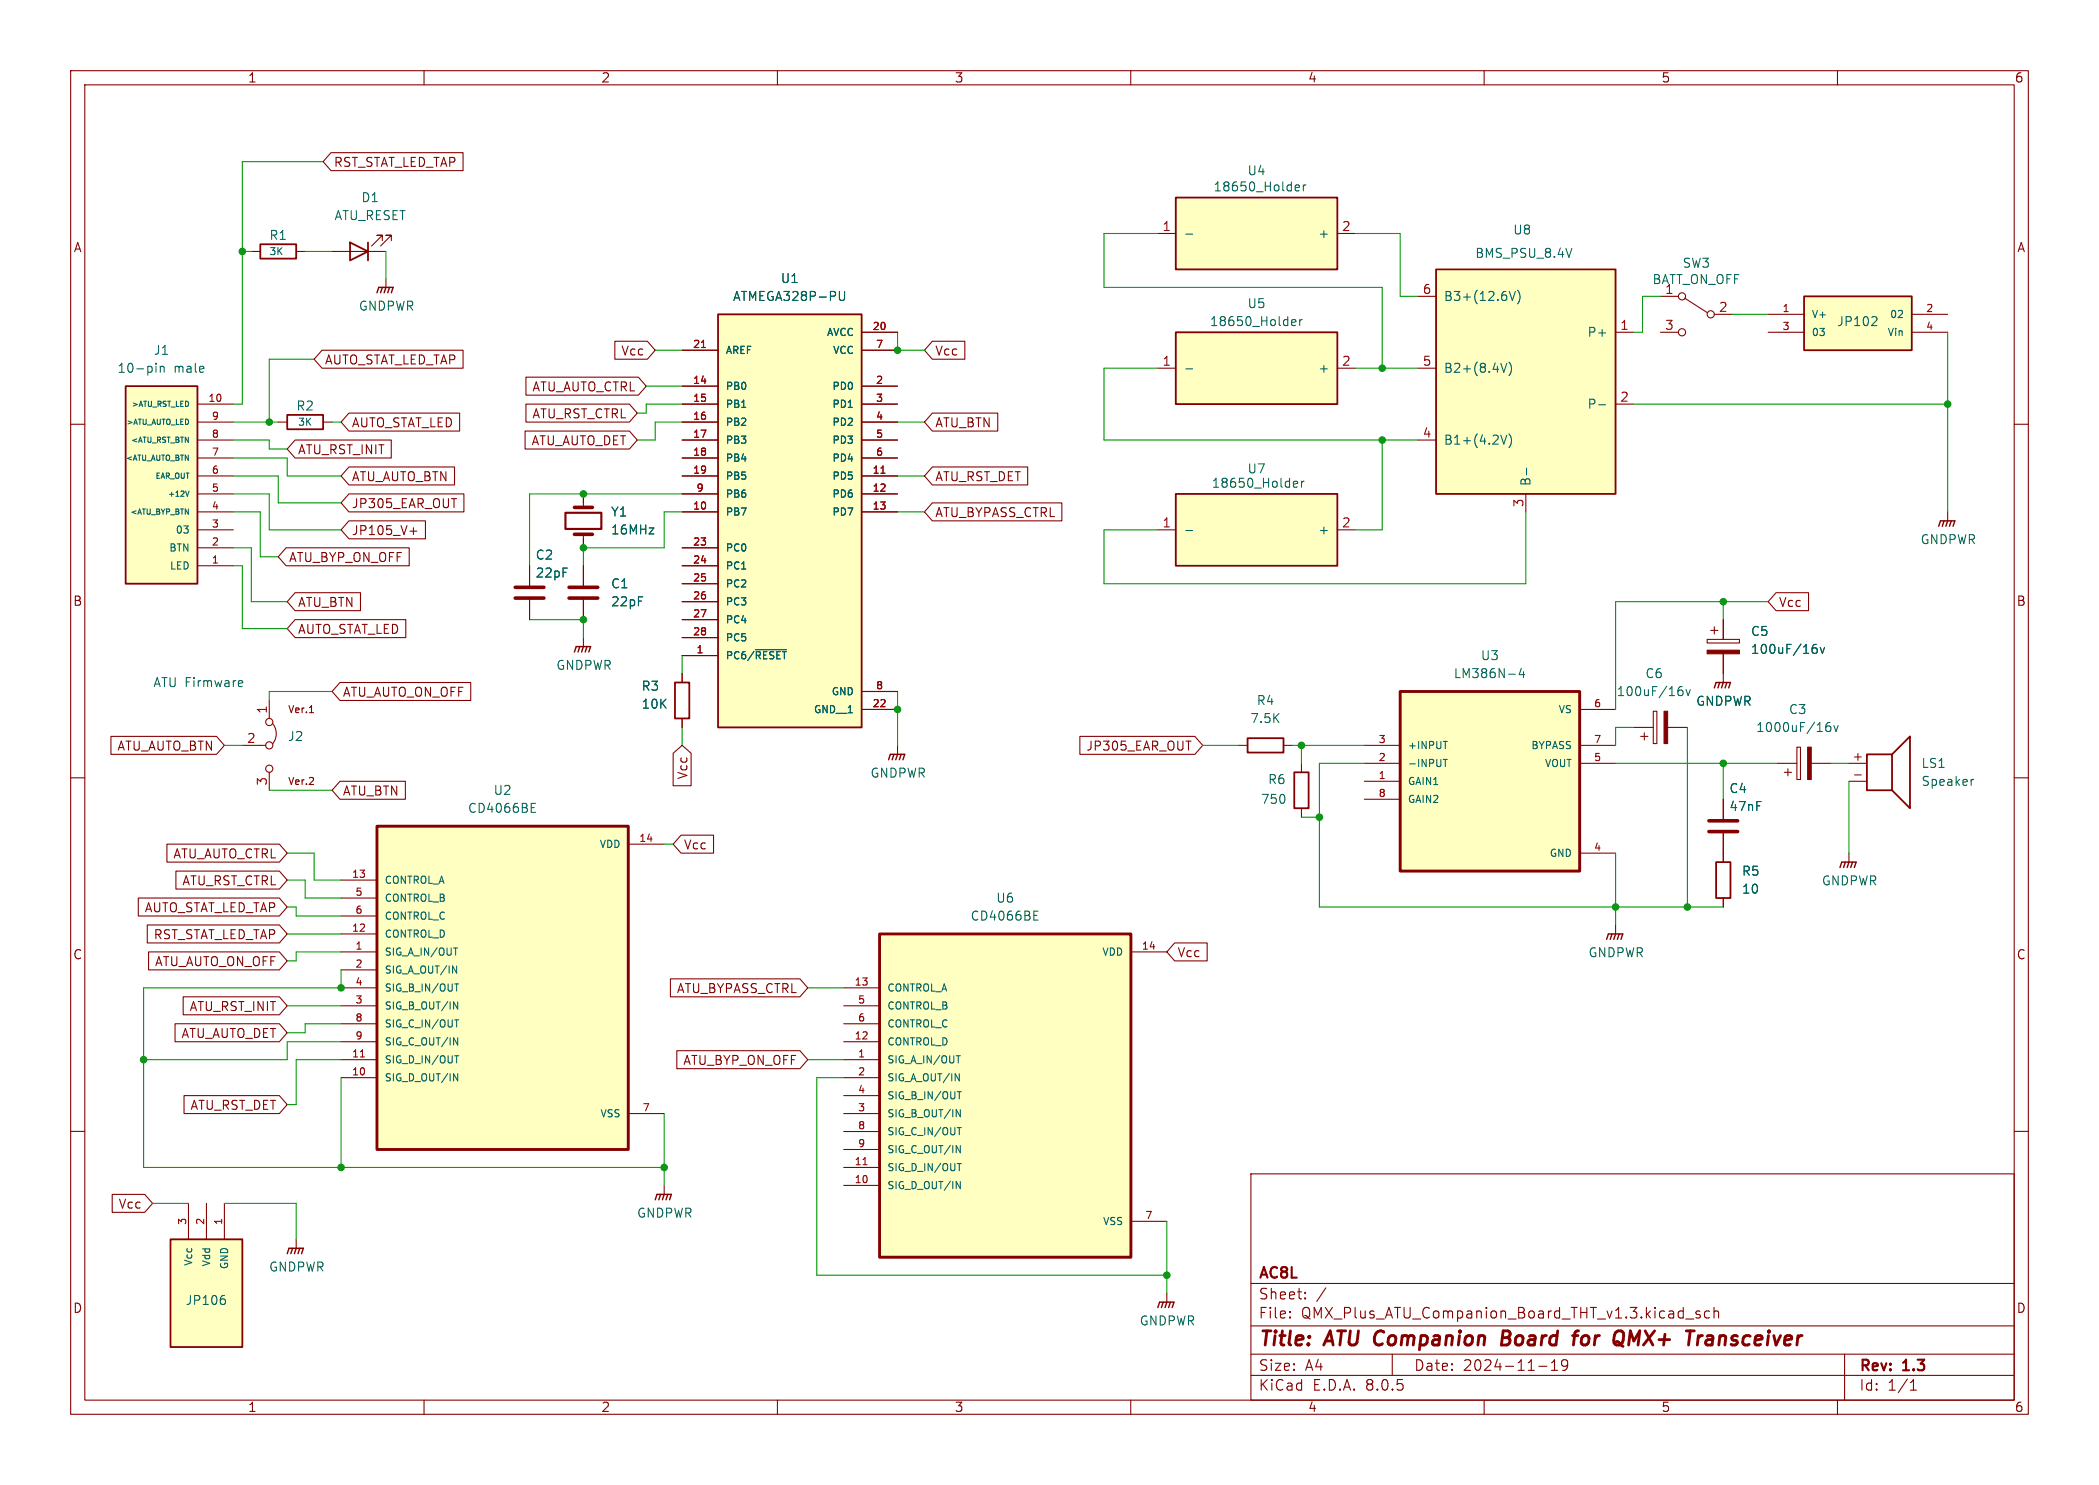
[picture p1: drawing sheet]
<svg xmlns="http://www.w3.org/2000/svg" width="297mm" height="210mm" viewBox="0 0 297 210" stroke-linecap="round" stroke-linejoin="round" font-family="sans-serif">
<g fill="none" stroke="#840000" stroke-width=".15">
<path d="M10 10h277v190h-277zM12 12h273v186h-273zM60 10v2M110 10v2M160 10v2M210 10v2M260 10v2M10 60h2M285 60h2M10 110h2M285 110h2M10 160h2"/>
<path d="M285 160h2M177 166h108v32h-108zM60 198v2M110 198v2M160 198v2M177 194.5h108M177 191.5h108M177 187.5h108M177 181.5h108M182.5 186.3h.1l-.1 .1M182.5 186.3v.1M182.5 185.5v.1"/>
<path d="M182.5 185.5h.1l-.1 .1M184.7 183.6v.1M184.7 183.6h-.1l.1 .1M184.7 182.8v.1M184.7 182.8h-.1l.1 .1M187.6 182.1l-1.3 2M197 191.5v3M210 198v2M217.7 193.2h1.2M219.5 193.8h.9M219.5 192.7l.5-.4v1.5M221.8 192.9l-.3 .3h-.3l-.2-.3v-.3l.1-.2 .4-.1 .2 .1a.99 .99 0 0 1-.3 1.4h-.3"/>
<path d="M238.5 186.5h1.2M240.5 185.5l-.3-.1-.2 .2v.2l.5 .2 .1 .1-.1 .2-.1 .1-.4-.1M241.9 185.5l-.4-.1-.3 .3v.4l.1 .2 .2 .1 .4-.1M242.5 185.5a.37 .37 0 0 1 .7 .1v.8M242.5 184.9v1.5M260 198v2M261 191.5v6.5M270.3 196.6h.9M270.3 195.5l.4-.4v1.5"/>
</g>
<path d="M212.6 189.2h.6M213.2 189.2l.3 .1M213.4 188.2h-.7l-.3 2h.8l.2-.1M213.4 189.1l-.2 .1M224.5 188.9a.62 .62 0 0 0-.7 .4l-.1 .5 .1 .2a.52 .52 0 0 0 .8 .1M231.2 189.6l-.5-1.4-.3 2M240.9 188.9l-.4 .1M242.1 188.9l-.5 .1M242.2 189.4h-.5a.4 .4 0 0 0-.4 .4 .4 .4 0 0 0 .3 .4l.7-.1" fill="none" stroke="#840000" stroke-width=".4"/>
<path d="M166.4 27.9h22.8v10.2h-22.8z" fill="#ffffc2"/>
<path d="M166.4 27.9h22.8v10.2h-22.8z" fill="none" stroke="#840000" stroke-width=".25"/>
<path d="M163.8 33h2.6M189.2 33h2.6" fill="none" stroke="#840000" stroke-width=".15"/>
<path d="M167.8 33.1h1M183.3 26.9h.5M183.3 26.2l.4-.1 .1 .1 .1 .3-.6 .1M184.4 26.1v.9M184.8 26.1l-.3 .1-.1 .2" fill="none" stroke="#006464" stroke-width=".15"/>
<path d="M166.4 47h22.8v10.2h-22.8z" fill="#ffffc2"/>
<path d="M166.4 47h22.8v10.2h-22.8z" fill="none" stroke="#840000" stroke-width=".25"/>
<path d="M163.8 52.1h2.6M189.2 52.1h2.6" fill="none" stroke="#840000" stroke-width=".15"/>
<path d="M167.8 52.2h1M182.8 46h.5M182.8 45.3l.4-.1 .1 .1 .1 .2-.6 .1M183.9 45.2v.8M184.3 45.2l-.3 .1-.1 .1" fill="none" stroke="#006464" stroke-width=".15"/>
<path d="M203.2 38.1h25.4v31.8h-25.4z" fill="#ffffc2"/>
<path d="M203.2 38.1h25.4v31.8h-25.4z" fill="none" stroke="#840000" stroke-width=".25"/>
<path d="M200.7 52.1h2.5M200.7 41.9h2.5M228.6 47h2.5M228.6 57.2h2.5M200.7 62.2h2.5M215.9 69.9v2.5" fill="none" stroke="#840000" stroke-width=".15"/>
<path d="M222.4 35.1l-.4 1.3M212.4 51.4l.4 1.2 .4-1.2M213.5 51.2a1.46 1.46 0 0 1 0 1.9M213.6 41.2l.4 1.3 .4-1.3M214.7 41a1.46 1.46 0 0 1 0 2M226.2 57.2h1M212.4 61.5l.4 1.3 .4-1.3M213.5 61.4a1.46 1.46 0 0 1 0 1.9M216 66.2v1" fill="none" stroke="#006464" stroke-width=".15"/>
<path d="M24.1 175.3h10.2v15.2h-10.2z" fill="#ffffc2"/>
<path d="M24.1 175.3h10.2v15.2h-10.2z" fill="none" stroke="#840000" stroke-width=".25"/>
<path d="M228.6 130.8v1.3M26.7 170.2v5.1M29.2 170.2v5.1M31.7 170.2v5.1" fill="none" stroke="#840000" stroke-width=".15"/>
<path d="M31.5 183.2h.3M31.7 183.7l.2 .2v.3l-.2 .3" fill="none" stroke="#006464" stroke-width=".15"/>
<path d="M227.3 132.8l.3-.7h2l-.2 .7M228.1 132.1l-.3 .7M228.6 132.1l-.3 .7M229.1 132.1l-.2 .7" fill="none" stroke="#840000" stroke-width=".2"/>
<path d="M198.1 97.8h25.4v25.4h-25.4z" fill="#ffffc2"/>
<path d="M198.1 97.8h25.4v25.4h-25.4z" fill="none" stroke="#840000" stroke-width=".41"/>
<path d="M193 110.5h5.1M193 108h5.1M193 105.4h5.1M193 113h5.1M223.5 108h5.1M223.5 105.4h5.1M223.5 100.3h5.1M243.8 113v2.8M243.8 117.9v4M223.5 120.7h5.1M243.8 127v1.3M41.9 175.3v1.2" fill="none" stroke="#840000" stroke-width=".15"/>
<path d="M215.3 94.5l-.3 .9h.7M215.6 95v.8M204.2 107.4h.6M204.2 104.9h.6M204.5 107.4v1" fill="none" stroke="#006464" stroke-width=".15"/>
<path d="M40.6 177.3l.3-.8h2l-.2 .8M41.4 176.5l-.3 .8M41.9 176.5l-.2 .8M42.4 176.5l-.2 .8" fill="none" stroke="#840000" stroke-width=".2"/>
<path d="M242.8 121.9h2.1v5.1h-2.1z" fill="none" stroke="#840000" stroke-width=".25"/>
<path d="M241.8 117.6h4.1M241.8 116.1h4.1" fill="none" stroke="#840000" stroke-width=".51"/>
<path d="M166.4 69.9h22.8v10.1h-22.8z" fill="#ffffc2"/>
<path d="M166.4 69.9h22.8v10.1h-22.8z" fill="none" stroke="#840000" stroke-width=".25"/>
<path d="M163.8 74.9h2.6M189.2 74.9h2.6M241.6 90.4h4.5v.5h-4.5zM242.1 89.2h1M242.6 88.6v1.1M243.8 87.6v2.8M243.8 92.5v2.8M165.1 182.9v1.3" fill="none" stroke="#840000" stroke-width=".15"/>
<path d="M167.8 75h1M183.1 68.8h.5M183.1 68.1h.3h.2v.3l-.6 .1M184.2 68.1v.8M184.5 68.1h-.2l-.1 .2M256.5 91.7l.4-.1 .2 .3v.3l-.1 .1h-.5M257 91.1l-.4 .2M257.6 91.6l.3 .8 .3-.8" fill="none" stroke="#006464" stroke-width=".15"/>
<path d="M241.6 91.9h4.5v.6h-4.5z" fill="#840000" stroke="#840000" stroke-width=".15"/>
<path d="M163.8 184.9l.3-.7h2l-.2 .7M164.6 184.2l-.3 .7M165.1 184.2l-.3 .7M165.6 184.2l-.2 .7" fill="none" stroke="#840000" stroke-width=".2"/>
<path d="M124.5 132.1h35.5v45.7h-35.5z" fill="#ffffc2"/>
<path d="M124.5 132.1h35.5v45.7h-35.5z" fill="none" stroke="#840000" stroke-width=".41"/>
<g fill="none" stroke="#840000" stroke-width=".15">
<path d="M119.4 139.7h5.1M160 134.6h5.1M119.4 149.9h5.1M119.4 147.3h5.1M119.4 152.4h5.1M119.4 157.5h5.1M119.4 154.9h5.1M119.4 142.2h5.1M119.4 144.8h5.1M119.4 167.6h5.1M119.4 165.1h5.1M119.4 160h5.1"/>
<path d="M119.4 162.6h5.1M160 172.7h5.1"/>
</g>
<path d="M146.3 129.5h.4M146.3 130.1h.6M146.3 128.8h.6M135.2 151.8l.5 1.1v-1.1M135.3 149.3h.6M135.3 156.9l.6 1v-1M135.4 154.4h.6M135.4 159.5h.6M135.7 154.4v1M135.3 167.1l.6 1v-1M135.3 162l.6 1v-1M135.4 164.5h.6" fill="none" stroke="#006464" stroke-width=".15"/>
<path d="M122.1 164.7h.6" fill="none" stroke="#a90000" stroke-width=".15"/>
<path d="M255.3 41.9h15.2v7.6h-15.2z" fill="#ffffc2"/>
<path d="M255.3 41.9h15.2v7.6h-15.2zM183.1 109.2h2.1v5.1h-2.1z" fill="none" stroke="#840000" stroke-width=".25"/>
<g fill="none" stroke="#840000" stroke-width=".15">
<path d="M234.9 47h2.6M234.9 41.9h2.6M238.4 42.2l3.2 2M242.6 44.5h2.5M250.2 44.5h5.1M250.2 47h5.1M270.5 44.5h5.1M270.5 47h5.1M275.6 72.4v1.3M184.1 108v1.2M184.1 114.3v1.3"/>
<circle cx="238" cy="47" r=".51"/>
<circle cx="238" cy="41.9" r=".51"/>
<circle cx="242.1" cy="44.5" r=".51"/>
</g>
<path d="M265.3 44.8l.3 .2-.1 .3-.7 .7h.8" fill="none" stroke="#006464" stroke-width=".15"/>
<path d="M274.3 74.4l.3-.7h2l-.2 .7M275.1 73.7l-.3 .7M275.6 73.7l-.3 .7M276.1 73.7l-.3 .7" fill="none" stroke="#840000" stroke-width=".2"/>
<path d="M17.8 54.6h10.1v28h-10.1z" fill="#ffffc2"/>
<path d="M36.8 34.5h5.1v2.1h-5.1zM49.5 34.3l2.6 1.3-2.6 1.2zM52.1 34.3v2.5M17.8 54.6h10.1v28h-10.1zM95.5 96.5h2v5.1h-2zM176.5 104.4h5.1v2h-5.1zM264.2 106.7h3.5v5.1h-3.5zM267.7 106.7l2.6-2.6v10.2l-2.6-2.5" fill="none" stroke="#840000" stroke-width=".25"/>
<g fill="none" stroke="#840000" stroke-width=".15">
<path d="M35.6 35.6h1.2M41.9 35.6h1.3M47 35.6h7.6M54.1 34v-.7h-.8h.8l-1.5 1.5M55.4 34v-.7h-.8h.8l-1.6 1.5M27.9 57.2h5.1M27.9 59.7h5.1M27.9 74.9h5.1M27.9 77.5h5.1M27.9 72.4h5.1M27.9 69.9h5.1M27.9 67.3h5.1"/>
<path d="M27.9 64.8h5.1M27.9 62.2h5.1M27.9 80h5.1M38.1 99.1v2.5M82.5 90.2v1.2M96.5 95.3v1.2M243.8 95.3v1.2M34.3 105.4h3.3M38.1 109.2v2.6M38.6 102.4a2.26 2.26 0 0 1 0 2.8M43.8 100.8h.6M96.5 101.6v1.3"/>
<path d="M127 105.4v1.3M175.3 105.4h1.2M181.6 105.4h1.3M231.1 102.9h2.8M232.2 104.1h1M232.7 103.6v1M233.9 100.6h.5v4.6h-.5zM236 102.9h2.8M251.5 108h2.8M252.5 109.2h1M253 108.7v1M254.3 105.7h.5v4.5h-.5z"/>
<path d="M256.3 108h2.8M261.6 108h2.6M261.6 110.5h2.6M261.6 120.7v1.2"/>
<circle cx="38.1" cy="102.1" r=".51"/>
<circle cx="38.1" cy="108.7" r=".51"/>
<circle cx="38.1" cy="105.4" r=".51"/>
</g>
<g fill="none" stroke="#006464" stroke-width=".15">
<path d="M22.1 51.4v.1M22.1 51.8v.8M22.7 51.8v.8M22.7 51.9l.2-.1 .3 .1v.7M26.2 72l.4 .7v-.7M26.3 69.4l.2 .8 .3-.8M33.9 96.3h.4v.3l-.6 .1M34.3 97l-.4 .1M237.5 97.6h.4l.2 .2v.3l-.1 .2h-.5M238 97.1l-.4 .1M238.6 97.5l.3 .9 .3-.9M258.9 102.2a.51 .51 0 0 0-.6 .5v.5l.2 .2h.3l.2-.1 .1-.4-.2-.2h-.3l-.3 .2"/>
<path d="M259.5 102.6l.3 .8 .3-.8M279.3 110.2l-.3 .1"/>
</g>
<g fill="#840000" stroke="#840000" stroke-width=".15">
<path d="M235.5 100.6h.5v4.6h-.5z"/>
<path d="M255.8 105.7h.5v4.5h-.5z"/>
</g>
<g fill="none" stroke="#840000" stroke-width=".2">
<path d="M81.3 92.2l.2-.8h2.1l-.3 .8M82 91.4l-.2 .8M82.5 91.4l-.2 .8M83.1 91.4l-.3 .8M242.6 97.3l.2-.8h2.1l-.3 .8M243.3 96.5l-.2 .8M243.8 96.5l-.2 .8M244.3 96.5l-.2 .8M125.7 107.4l.3-.7h2l-.2 .7M126.5 106.7l-.3 .7M127 106.7l-.3 .7M127.5 106.7l-.2 .7"/>
<path d="M260.3 122.7l.3-.8h2l-.2 .8M261.1 121.9l-.2 .8M261.6 121.9l-.2 .8M262.1 121.9l-.2 .8"/>
</g>
<path d="M262.4 109.6h1" fill="none" stroke="#a90000" stroke-width=".15"/>
<path d="M101.6 44.5h20.3v58.4h-20.3z" fill="#ffffc2"/>
<path d="M101.6 44.5h20.3v58.4h-20.3z" fill="none" stroke="#840000" stroke-width=".25"/>
<g fill="none" stroke="#840000" stroke-width=".15">
<path d="M96.5 54.6h5.1M96.5 57.2h5.1M96.5 59.7h5.1M96.5 49.5h5.1M121.9 54.6h5.1M121.9 57.2h5.1M121.9 59.7h5.1M121.9 47h5.1M121.9 49.5h5.1M96.5 72.4h5.1M96.5 67.3h5.1M96.5 69.9h5.1"/>
<path d="M96.5 62.2h5.1M96.5 64.8h5.1M96.5 77.5h5.1M121.9 72.4h5.1M121.9 67.3h5.1M121.9 69.9h5.1M121.9 62.2h5.1M121.9 64.8h5.1M96.5 92.7h5.1M96.5 80h5.1M96.5 82.6h5.1M96.5 85.1h5.1"/>
<path d="M96.5 87.6h5.1M96.5 90.2h5.1M121.9 97.8h5.1M121.9 100.3h5.1"/>
</g>
<path d="M104.9 57.6h.6M118.8 41.2v1l.2 .3 .4-.1 .1-.2v-1M106.9 91.9h4.4" fill="none" stroke="#006464" stroke-width=".15"/>
<path d="M99.3 49.1h.5M124.7 66.9h.5" fill="none" stroke="#a90000" stroke-width=".15"/>
<path d="M53.3 116.8h35.6v45.8h-35.6z" fill="#ffffc2"/>
<path d="M53.3 116.8h35.6v45.8h-35.6z" fill="none" stroke="#840000" stroke-width=".41"/>
<g fill="none" stroke="#840000" stroke-width=".15">
<path d="M46.8 21.6h18.7v2.5h-18.7l-1.1-1.2zM54.6 39.4v1.2M39.4 59.7h1.2M45.6 49.5h19.9v2.6h-19.9l-1.2-1.3zM45.7 59.7h1.3M49.4 58.4h15.6v2.6h-15.6l-1.1-1.3zM74.4 53.3h15.9l1.1 1.3-1.1 1.3h-15.9zM74.4 57.1h14.7l1.1 1.3-1.1 1.3h-14.7zM87 48.3h4.6l1.1 1.2-1.1 1.3h-4.6zM96.5 59.7h5.1M96.5 54.6h5.1M96.5 57.2h5.1"/>
<path d="M96.5 49.5h5.1M121.9 59.7h5.1M121.9 54.6h5.1M121.9 57.2h5.1M121.9 47h5.1M121.9 49.5h5.1M131.9 48.3h4.6v2.5h-4.6l-1.1-1.3zM131.9 58.4h9.3v2.6h-9.3l-1.1-1.3zM40.5 77.5h17.4v2.5h-17.4l-1.1-1.3zM41.8 62.2h13.6v2.6h-13.6l-1.2-1.3zM49.4 66h14.9v2.6h-14.9l-1.1-1.3zM49.4 69.8h16.2v2.6h-16.2l-1.1-1.3z"/>
<path d="M49.4 73.7h10.8v2.5h-10.8l-1.1-1.3zM58 75.1h1M58.5 74.6v1M74.3 61h14.8l1.1 1.2-1.1 1.3h-14.8zM82.5 69.9v1.9M82.5 75.6v1.9M96.5 72.4h5.1M96.5 67.3h5.1M96.5 69.9h5.1M96.5 62.2h5.1M96.5 64.8h5.1M96.5 77.5h5.1"/>
<path d="M121.9 72.4h5.1M121.9 67.3h5.1M121.9 69.9h5.1M121.9 62.2h5.1M121.9 64.8h5.1M131.9 71.1h18.3v2.6h-18.3l-1.1-1.3zM131.9 66h13.5v2.6h-13.5l-1.1-1.3zM41.8 83.8h9.2v2.6h-9.2l-1.2-1.3zM41.8 87.6h15.6v2.6h-15.6l-1.2-1.3zM48.1 96.5h18.5v2.6h-18.5l-1.1-1.3zM74.9 80v2.8M74.9 84.8v2.8"/>
<path d="M82.5 80v2.8M82.5 84.8v2.8M96.5 95.3v1.2M96.5 92.7h5.1M96.5 80h5.1M96.5 82.6h5.1M96.5 85.1h5.1M96.5 87.6h5.1M96.5 90.2h5.1M121.9 97.8h5.1M243.8 87.6v2.8M243.8 92.5v2.8"/>
<path d="M251.3 83.8h4.6v2.6h-4.6l-1.1-1.3zM15.7 104.1h14.9l1.1 1.3-1.1 1.3h-14.9zM23.6 119.4h15.9l1.1 1.3-1.1 1.2h-15.9zM48.1 110.5h9.3v2.5h-9.3l-1.1-1.2zM88.9 119.4h5.1M95.2 106.5l1.3-1.1 1.3 1.1v4.6h-2.6zM96.4 118.1h4.6v2.6h-4.6l-1.2-1.3zM96.5 101.6v1.3M121.9 100.3h5.1M152.8 104.1h16.3l1.1 1.3-1.1 1.3h-16.3zM243.8 113v2.8M243.8 117.9v4"/>
<path d="M19.6 127h19.9l1.1 1.3-1.1 1.2h-19.9zM20.8 130.8h18.7l1.1 1.3-1.1 1.3h-18.7zM21 134.6h18.5l1.1 1.3-1.1 1.3h-18.5zM24.9 123.2h14.6l1.1 1.3-1.1 1.2h-14.6zM48.3 134.6h5M48.3 132.1h5M48.3 124.5h5M48.3 137.2h5M48.3 139.7h5M48.3 127h5M48.3 129.5h5M94.9 138.4h18.3l1.1 1.3-1.1 1.3h-18.3z"/>
<path d="M166.2 133.3h4.6v2.6h-4.6l-1.1-1.3zM243.8 127v1.3M24.8 144.8h14.7l1.1 1.3-1.1 1.2h-14.7zM25.9 141h13.6l1.1 1.2-1.1 1.3h-13.6zM26 154.9h13.5l1.1 1.3-1.1 1.3h-13.5zM48.3 152.4h5M48.3 149.9h5M48.3 142.2h5M48.3 144.8h5M48.3 147.3h5M88.9 157.5h5.1M95.8 148.6h17.4l1.1 1.3-1.1 1.2h-17.4z"/>
<path d="M15.9 168.9h4.6l1.1 1.3-1.1 1.3h-4.6zM94 167.6v1.3"/>
</g>
<g fill="none" stroke="#006464" stroke-width=".15">
<path d="M104.9 57.6h.6M118.8 41.2v1l.2 .3 .4-.1 .1-.2v-1M106.9 91.9h4.4M256.5 91.7l.4-.1 .2 .3v.3l-.1 .1h-.5M257 91.1l-.4 .2M257.6 91.6l.3 .8 .3-.8M75.2 114.2h.4M75.2 114.9h.6M75.2 113.6h.6M64 136.6l.6 1v-1M64.2 134.1h.6M64.3 139.1h.6"/>
<path d="M64.6 139.1v1.1M64.2 151.8l.6 1.1v-1.1M64.2 141.7l.6 1v-1M64.2 146.8l.6 1v-1M64.3 149.3h.6M64.3 144.2h.6"/>
</g>
<path d="M99.3 49.1h.5M124.7 66.9h.5M51 149.5h.6" fill="none" stroke="#a90000" stroke-width=".15"/>
<path d="M53.3 41.4l.3-.8h2l-.2 .8M54.1 40.6l-.3 .8M54.6 40.6l-.2 .8M55.1 40.6l-.2 .8M92.7 169.7l.3-.8h2l-.3 .8M93.5 168.9l-.3 .8M94 168.9l-.3 .8M94.5 168.9l-.3 .8" fill="none" stroke="#840000" stroke-width=".2"/>
<path d="M80 72.5h5.1v2.3h-5.1z" fill="none" stroke="#840000" stroke-width=".3"/>
<path d="M81.3 71.8h2.5M81.3 75.6h2.5M72.9 84.6h4.1M72.9 83.1h4.1M80.5 84.6h4.1M80.5 83.1h4.1" fill="none" stroke="#840000" stroke-width=".51"/>
<path d="M40.6 58.7h5.1v2h-5.1z" fill="none" stroke="#840000" stroke-width=".25"/>
<g fill="none" stroke="#009600" stroke-width=".15">
<path d="M34.3 35.6h1.3M43.2 35.6h3.8M45.7 22.9h-11.4v34.3h-1.3M54.6 35.6v3.8M163.8 33h-7.6v7.6h39.4v11.5M191.8 33h6.3v8.9h2.6M33 59.7h6.4M44.4 50.8h-6.3v8.9M47 59.7h1.3M91.4 54.6h5.1M92.7 49.5h3.8M96.5 57.2h-5.1v1.2h-1.2"/>
<path d="M96.5 59.7h-3.8v2.5h-2.5M127 47v2.5h3.8M127 59.7h3.8M163.8 52.1h-7.6v10.1h44.5M191.8 52.1h8.9M231.1 57.2h44.5M234.9 41.9h-2.5v5.1h-1.3M245.1 44.5h5.1M275.6 47v25.4M33 77.5h2.6v7.6h5M33 64.8h7.6v2.5h7.7M33 67.3h6.4v3.8h8.9"/>
<path d="M33 72.4h3.8v6.3h2.6M33 69.9h5.1v5h10.2M33 62.2h5.1v1.3h2.5M96.5 72.4h-2.5v5.1h-11.5v2.5M96.5 69.9h-21.6v10.1M127 67.3h3.8M127 72.4h3.8M195.6 62.2v12.7h-3.8M215.9 72.4v10.2h-59.7v-7.7h7.6M33 80h1.3v8.9h6.3M47 97.8h-8.9v1.3M74.9 87.6h7.6v2.6"/>
<path d="M96.5 92.7v2.6M127 97.8v7.6M243.8 85.1v2.5M250.2 85.1h-21.6v15.2M31.7 105.4h2.6M38.1 111.8h8.9M94 119.4h1.2M96.5 102.9v2.5M170.2 105.4h5.1M182.9 105.4h10.1M184.1 105.4v2.6M184.1 115.6h2.6"/>
<path d="M193 108h-6.3v20.3h57.1M228.6 108h22.9M231.1 102.9h-2.5v2.5M238.8 102.9v25.4M243.8 108v5M259.1 108h2.5M261.6 110.5v10.2M40.6 132.1h7.7M40.6 128.3h1.3v1.2h6.4M40.6 124.5h2.6v2.5h5.1M40.6 120.7h3.8v3.8h3.9M48.3 134.6h-6.4v1.3h-1.3"/>
<path d="M48.3 137.2v2.5h-28v25.4h73.7M114.3 139.7h5.1M228.6 120.7v10.1M40.6 142.2h7.7M48.3 149.9h-6.4v6.3h-1.3M48.3 152.4v12.7M48.3 147.3h-7.7v2.6h-20.3M48.3 144.8h-5.1v1.3h-2.6M94 157.5v10.1M114.3 149.9h5.1M119.4 152.4h-3.8v27.9h49.5M21.6 170.2h5.1"/>
<path d="M31.7 170.2h10.2v5.1M165.1 172.7v10.2"/>
</g>
<g fill="#009600" stroke="#009600" stroke-width=".15">
<circle cx="228.6" cy="128.3" r=".46"/>
<circle cx="165.1" cy="180.3" r=".46"/>
<circle cx="186.7" cy="115.6" r=".46"/>
<circle cx="184.1" cy="105.4" r=".46"/>
<circle cx="34.3" cy="35.6" r=".46"/>
<circle cx="38.1" cy="59.7" r=".46"/>
<circle cx="48.3" cy="139.7" r=".46"/>
<circle cx="48.3" cy="165.1" r=".46"/>
<circle cx="20.3" cy="149.9" r=".46"/>
<circle cx="238.8" cy="128.3" r=".46"/>
<circle cx="243.8" cy="85.1" r=".46"/>
<circle cx="275.6" cy="57.2" r=".46"/>
<circle cx="243.8" cy="108" r=".46"/>
<circle cx="82.5" cy="87.6" r=".46"/>
<circle cx="127" cy="49.5" r=".46"/>
<circle cx="82.5" cy="77.5" r=".46"/>
<circle cx="82.5" cy="69.9" r=".46"/>
<circle cx="127" cy="100.3" r=".46"/>
<circle cx="94" cy="165.1" r=".46"/>
<circle cx="195.6" cy="62.2" r=".46"/>
<circle cx="195.6" cy="52.1" r=".46"/>
</g>
<g font-size="2.8" fill="#840000">
<text x="178" y="190.9">Title:</text>
<text x="187.7" y="190.9">ATU Companion</text>
<text x="214.1" y="190.9">Board</text>
<text x="225.1" y="190.9">for</text>
<text x="231.6" y="190.9">QMX+</text>
<text x="242.7" y="190.9">Transceiver</text>
</g>
<g font-size="2.1" fill="#840000">
<text x="178" y="184">Sheet:</text>
<text x="178" y="181.2">AC8L</text>
<text x="178" y="186.7">File:</text>
<text x="184.1" y="186.7">QMX_Plus_ATU_Companion_Board_THT_v1.3.kicad_sch</text>
<text x="178" y="196.9">KiCad</text>
<text x="178" y="194.1">Size:</text>
<text x="184.7" y="194.1">A4</text>
<text x="185.7" y="196.9">E.D.A.</text>
<text x="193.3" y="196.9">8.0.5</text>
<text x="200" y="194.1">Date:</text>
<text x="207" y="194.1">2024-11-19</text>
<text x="263" y="194.3">Rev:</text>
<text x="263" y="196.9">Id:</text>
<text x="267.1" y="196.9">1/1</text>
<text x="269.4" y="194.3">1.3</text>
</g>
<g font-size="1.8" fill="#840000">
<text x="35" y="11.9">1</text>
<text x="85" y="11.9">2</text>
<text x="135" y="11.9">3</text>
<text x="185" y="11.9">4</text>
<text x="235" y="11.9">5</text>
<text x="285" y="11.9">6</text>
<text x="47.1" y="23.8">RST_STAT_LED_TAP</text>
<text x="10.3" y="35.9">A</text>
<text x="285.3" y="35.9">A</text>
<text x="45.9" y="51.8">AUTO_STAT_LED_TAP</text>
<text x="87.8" y="50.5">Vcc</text>
<text x="132.2" y="50.5">Vcc</text>
<text x="75.2" y="55.6">ATU_AUTO_CTRL</text>
<text x="75.2" y="59.4">ATU_RST_CTRL</text>
<text x="42.1" y="64.5">ATU_RST_INIT</text>
<text x="49.7" y="60.6">AUTO_STAT_LED</text>
<text x="75.1" y="63.2">ATU_AUTO_DET</text>
<text x="132.2" y="60.6">ATU_BTN</text>
<text x="49.7" y="68.3">ATU_AUTO_BTN</text>
<text x="132.2" y="68.3">ATU_RST_DET</text>
<text x="49.7" y="72.1">JP305_EAR_OUT</text>
<text x="49.7" y="75.9">JP105_V+</text>
<text x="132.2" y="73.3">ATU_BYPASS_CTRL</text>
<text x="40.8" y="79.7">ATU_BYP_ON_OFF</text>
<text x="10.3" y="85.9">B</text>
<text x="42.1" y="86">ATU_BTN</text>
<text x="42.1" y="89.9">AUTO_STAT_LED</text>
<text x="251.6" y="86">Vcc</text>
<text x="285.3" y="85.9">B</text>
<text x="48.4" y="98.7">ATU_AUTO_ON_OFF</text>
<text x="16.5" y="106.4">ATU_AUTO_BTN</text>
<text x="153.6" y="106.4">JP305_EAR_OUT</text>
<text x="48.4" y="112.7">ATU_BTN</text>
<text x="97.5" y="110.3" transform="rotate(-90 97.5 110.3)">Vcc</text>
<text x="24.4" y="121.6">ATU_AUTO_CTRL</text>
<text x="25.7" y="125.4">ATU_RST_CTRL</text>
<text x="96.7" y="120.3">Vcc</text>
<text x="20.4" y="129.2">AUTO_STAT_LED_TAP</text>
<text x="10.3" y="135.9">C</text>
<text x="21.7" y="133">RST_STAT_LED_TAP</text>
<text x="21.8" y="136.8">ATU_AUTO_ON_OFF</text>
<text x="166.5" y="135.6">Vcc</text>
<text x="285.3" y="135.9">C</text>
<text x="26.7" y="143.2">ATU_RST_INIT</text>
<text x="95.7" y="140.7">ATU_BYPASS_CTRL</text>
<text x="25.6" y="147">ATU_AUTO_DET</text>
<text x="96.6" y="150.8">ATU_BYP_ON_OFF</text>
<text x="26.9" y="157.2">ATU_RST_DET</text>
<text x="16.7" y="171.1">Vcc</text>
<text x="10.3" y="185.9">D</text>
<text x="285.3" y="185.9">D</text>
<text x="35" y="199.9">1</text>
<text x="85" y="199.9">2</text>
<text x="135" y="199.9">3</text>
<text x="185" y="199.9">4</text>
<text x="235" y="199.9">5</text>
<text x="285" y="199.9">6</text>
</g>
<g font-size="1.8" fill="#006464">
<text x="51" y="28.8">D1</text>
<text x="171.6" y="27.3">18650_Holder</text>
<text x="176.4" y="25">U4</text>
<text x="38" y="34.1">R1</text>
<text x="47.2" y="31.3">ATU_RESET</text>
<text x="186.4" y="33.9">+</text>
<text x="214" y="33.4">U8</text>
<text x="110.4" y="40.2">U1</text>
<text x="208.7" y="36.7">BMS_PSU_8.4V</text>
<text x="233.7" y="40.4">BATT_ON_OFF</text>
<text x="238" y="38.1">SW3</text>
<text x="50.7" y="44.1">GNDPWR</text>
<text x="103.6" y="42.8">ATMEGA328P-PU</text>
<text x="171.1" y="46.3">18650_Holder</text>
<text x="176.4" y="43.8">U5</text>
<text x="204.2" y="42.8">B3+(12.6V)</text>
<text x="224.5" y="47.9">P+</text>
<text x="259.9" y="46.3">JP102</text>
<text x="16.5" y="52.9">10-pin</text>
<text x="21.7" y="50.4">J1</text>
<text x="24.6" y="52.9">male</text>
<text x="186.4" y="52.9">+</text>
<text x="204.2" y="52.9">B2+(8.4V)</text>
<text x="41.8" y="58.3">R2</text>
<text x="224.5" y="58">P-</text>
<text x="204.2" y="63.1">B1+(4.2V)</text>
<text x="171.4" y="69.2">18650_Holder</text>
<text x="176.4" y="67.2">U7</text>
<text x="216.8" y="68.8" transform="rotate(-90 216.8 68.8)">B-</text>
<text x="86.4" y="73.3">Y1</text>
<text x="86.4" y="75.8">16MHz</text>
<text x="186.4" y="75.8">+</text>
<text x="271.7" y="77.2">GNDPWR</text>
<text x="75.7" y="79.3">C2</text>
<text x="75.7" y="81.9">22pF</text>
<text x="86.4" y="83.4">C1</text>
<text x="86.4" y="86">22pF</text>
<text x="78.6" y="94.9">GNDPWR</text>
<text x="209.4" y="93.6">U3</text>
<text x="247.7" y="90.1">C5</text>
<text x="247.7" y="92.7">100uF/16v</text>
<text x="21.6" y="97.4">ATU Firmware</text>
<text x="90.7" y="97.9">R3</text>
<text x="90.7" y="100.4">10K</text>
<text x="177.7" y="99.9">R4</text>
<text x="205.6" y="96.1">LM386N-4</text>
<text x="228.7" y="98.7">100uF/16v</text>
<text x="232.7" y="96.1">C6</text>
<text x="239.9" y="100">GNDPWR</text>
<text x="253" y="101.2">C3</text>
<text x="40.6" y="105">J2</text>
<text x="176.8" y="102.5">7.5K</text>
<text x="248.4" y="103.7">1000uF/16v</text>
<text x="69.7" y="112.6">U2</text>
<text x="123.1" y="110.2">GNDPWR</text>
<text x="178.3" y="113.9">750</text>
<text x="179.3" y="111.1">R6</text>
<text x="244.6" y="112.4">C4</text>
<text x="271.8" y="108.8">LS1</text>
<text x="271.8" y="111.4">Speaker</text>
<text x="66.1" y="115.2">CD4066BE</text>
<text x="244.6" y="114.9">47nF</text>
<text x="246.4" y="124.1">R5</text>
<text x="257.7" y="125.4">GNDPWR</text>
<text x="137.2" y="130.4">CD4066BE</text>
<text x="140.9" y="127.9">U6</text>
<text x="246.4" y="126.6">10</text>
<text x="224.7" y="135.6">GNDPWR</text>
<text x="90" y="172.4">GNDPWR</text>
<text x="26.2" y="184.8">JP106</text>
<text x="38" y="180">GNDPWR</text>
<text x="161.2" y="187.7">GNDPWR</text>
</g>
<g font-size="1.8" fill="#a90000">
<text x="164.4" y="32.8">1</text>
<text x="189.8" y="32.8">2</text>
<text x="201.2" y="41.7">6</text>
<text x="235.5" y="41.7">1</text>
<text x="229.2" y="46.7">1</text>
<text x="235.5" y="46.7">3</text>
<text x="243.1" y="44.2">2</text>
<text x="164.4" y="51.8">1</text>
<text x="189.8" y="51.8">2</text>
<text x="201.2" y="51.8">5</text>
<text x="229.2" y="56.9">2</text>
<text x="201.2" y="62">4</text>
<text x="215.6" y="71.8" transform="rotate(-90 215.6 71.8)">3</text>
<text x="164.4" y="74.7">1</text>
<text x="189.8" y="74.7">2</text>
<text x="37.8" y="101" transform="rotate(-90 37.8 101)">1</text>
<text x="34.9" y="105.2">2</text>
<text x="262" y="107.7">+</text>
<text x="37.8" y="111.2" transform="rotate(-90 37.8 111.2)">3</text>
</g>
<g font-size="1.4" fill="#006464">
<text x="38" y="36.3">3K</text>
<text x="116.9" y="47.7">AVCC</text>
<text x="256.3" y="45.2">V+</text>
<text x="256.3" y="47.7">03</text>
<text x="267" y="47.7">Vin</text>
<text x="267.3" y="45.2">02</text>
<text x="102.6" y="50.3">AREF</text>
<text x="117.7" y="50.3">VCC</text>
<text x="102.6" y="55.3">PB0</text>
<text x="102.6" y="57.9">PB1</text>
<text x="117.7" y="55.3">PD0</text>
<text x="117.7" y="57.9">PD1</text>
<text x="42.1" y="60.4">3K</text>
<text x="102.6" y="60.4">PB2</text>
<text x="102.6" y="63">PB3</text>
<text x="102.6" y="65.5">PB4</text>
<text x="117.7" y="60.4">PD2</text>
<text x="117.7" y="63">PD3</text>
<text x="117.7" y="65.5">PD4</text>
<text x="102.6" y="68">PB5</text>
<text x="102.6" y="70.6">PB6</text>
<text x="117.7" y="68">PD5</text>
<text x="117.7" y="70.6">PD6</text>
<text x="24.7" y="75.7">03</text>
<text x="102.6" y="73.1">PB7</text>
<text x="117.7" y="73.1">PD7</text>
<text x="23.8" y="78.2">BTN</text>
<text x="23.9" y="80.7">LED</text>
<text x="102.6" y="78.2">PC0</text>
<text x="102.6" y="80.7">PC1</text>
<text x="102.6" y="83.3">PC2</text>
<text x="102.6" y="85.8">PC3</text>
<text x="102.6" y="88.4">PC4</text>
<text x="102.6" y="93.4">PC6/~{RESET}</text>
<text x="102.6" y="90.9">PC5</text>
<text x="115" y="101.1">GND__1</text>
<text x="117.6" y="98.5">GND</text>
<text x="220.4" y="101.1">VS</text>
<text x="199.1" y="106.1">+INPUT</text>
<text x="216.5" y="106.1">BYPASS</text>
<text x="199.1" y="111.2">GAIN1</text>
<text x="199.1" y="108.7">-INPUT</text>
<text x="199.1" y="113.8">GAIN2</text>
<text x="218.5" y="108.7">VOUT</text>
<text x="54.4" y="125.2">CONTROL_A</text>
<text x="84.7" y="120.1">VDD</text>
<text x="219.2" y="121.4">GND</text>
<text x="54.4" y="127.7">CONTROL_B</text>
<text x="54.4" y="130.3">CONTROL_C</text>
<text x="54.4" y="135.4">SIG_A_IN/OUT</text>
<text x="54.4" y="132.8">CONTROL_D</text>
<text x="54.4" y="137.9">SIG_A_OUT/IN</text>
<text x="155.8" y="135.4">VDD</text>
<text x="54.4" y="143">SIG_B_OUT/IN</text>
<text x="54.4" y="140.4">SIG_B_IN/OUT</text>
<text x="125.5" y="140.4">CONTROL_A</text>
<text x="125.5" y="143">CONTROL_B</text>
<text x="54.4" y="145.5">SIG_C_IN/OUT</text>
<text x="54.4" y="148.1">SIG_C_OUT/IN</text>
<text x="125.5" y="148.1">CONTROL_D</text>
<text x="125.5" y="145.5">CONTROL_C</text>
<text x="54.4" y="153.1">SIG_D_OUT/IN</text>
<text x="54.4" y="150.6">SIG_D_IN/OUT</text>
<text x="125.5" y="150.6">SIG_A_IN/OUT</text>
<text x="125.5" y="153.1">SIG_A_OUT/IN</text>
<text x="125.5" y="155.7">SIG_B_IN/OUT</text>
<text x="84.8" y="158.2">VSS</text>
<text x="125.5" y="158.2">SIG_B_OUT/IN</text>
<text x="125.5" y="160.8">SIG_C_IN/OUT</text>
<text x="125.5" y="165.8">SIG_D_IN/OUT</text>
<text x="125.5" y="163.3">SIG_C_OUT/IN</text>
<text x="125.5" y="168.4">SIG_D_OUT/IN</text>
<text x="155.9" y="173.5">VSS</text>
<text x="27.4" y="179.1" transform="rotate(-90 27.4 179.1)">Vcc</text>
<text x="29.9" y="179.2" transform="rotate(-90 29.9 179.2)">Vdd</text>
<text x="32.5" y="179.6" transform="rotate(-90 32.5 179.6)">GND</text>
</g>
<g font-size="1.4" fill="#a90000">
<text x="123.4" y="46.7">20</text>
<text x="252.1" y="44.2">1</text>
<text x="252.1" y="46.7">3</text>
<text x="272.4" y="44.2">2</text>
<text x="272.4" y="46.7">4</text>
<text x="98" y="49.3">21</text>
<text x="123.8" y="49.3">7</text>
<text x="29.4" y="56.9">10</text>
<text x="29.9" y="59.4">9</text>
<text x="98" y="54.4">14</text>
<text x="98" y="56.9">15</text>
<text x="98" y="59.4">16</text>
<text x="123.8" y="54.4">2</text>
<text x="123.8" y="56.9">3</text>
<text x="123.8" y="59.4">4</text>
<text x="29.9" y="64.5">7</text>
<text x="29.9" y="62">8</text>
<text x="98" y="62">17</text>
<text x="98" y="64.5">18</text>
<text x="123.8" y="62">5</text>
<text x="123.8" y="64.5">6</text>
<text x="29.9" y="69.6">5</text>
<text x="29.9" y="67.1">6</text>
<text x="98" y="67.1">19</text>
<text x="98.4" y="69.6">9</text>
<text x="123.4" y="67.1">11</text>
<text x="123.4" y="69.6">12</text>
<text x="29.9" y="74.7">3</text>
<text x="29.9" y="77.2">2</text>
<text x="29.9" y="72.1">4</text>
<text x="98" y="72.1">10</text>
<text x="98" y="77.2">23</text>
<text x="123.4" y="72.1">13</text>
<text x="29.9" y="79.8">1</text>
<text x="98" y="79.8">24</text>
<text x="98" y="82.3">25</text>
<text x="98" y="84.8">26</text>
<text x="98" y="87.4">27</text>
<text x="98" y="89.9">28</text>
<text x="98.4" y="92.5">1</text>
<text x="123.4" y="100.1">22</text>
<text x="123.8" y="97.5">8</text>
<text x="225.4" y="100.1">6</text>
<text x="195" y="107.7">2</text>
<text x="195" y="105.2">3</text>
<text x="225.4" y="107.7">5</text>
<text x="225.4" y="105.2">7</text>
<text x="195" y="110.2">1</text>
<text x="195" y="112.8">8</text>
<text x="90.3" y="119.1">14</text>
<text x="49.7" y="124.2">13</text>
<text x="225.4" y="120.4">4</text>
<text x="49.7" y="131.8">12</text>
<text x="50.2" y="126.7">5</text>
<text x="50.2" y="129.3">6</text>
<text x="50.2" y="134.4">1</text>
<text x="50.2" y="136.9">2</text>
<text x="161.5" y="134.4">14</text>
<text x="50.2" y="142">3</text>
<text x="50.2" y="139.4">4</text>
<text x="120.8" y="139.4">13</text>
<text x="121.3" y="142">5</text>
<text x="49.7" y="149.6">11</text>
<text x="50.2" y="144.5">8</text>
<text x="50.2" y="147.1">9</text>
<text x="120.8" y="147.1">12</text>
<text x="121.3" y="149.6">1</text>
<text x="121.3" y="144.5">6</text>
<text x="49.7" y="152.1">10</text>
<text x="121.3" y="152.1">2</text>
<text x="121.3" y="154.7">4</text>
<text x="90.8" y="157.2">7</text>
<text x="121.3" y="157.2">3</text>
<text x="121.3" y="159.8">8</text>
<text x="120.8" y="167.4">10</text>
<text x="120.8" y="164.8">11</text>
<text x="121.3" y="162.3">9</text>
<text x="26.4" y="173.3" transform="rotate(-90 26.4 173.3)">3</text>
<text x="29" y="173.3" transform="rotate(-90 29 173.3)">2</text>
<text x="31.5" y="173.3" transform="rotate(-90 31.5 173.3)">1</text>
<text x="161.9" y="172.5">7</text>
</g>
<g font-size="1.4" fill="#840000">
<text x="40.7" y="101.1">Ver.1</text>
<text x="40.7" y="111.2">Ver.2</text>
</g>
<g font-size="1" fill="#006464">
<text x="18.5" y="57.8">&gt;ATU_RST_LED</text>
<text x="17.7" y="65.4">&lt;ATU_AUTO_BTN</text>
<text x="17.7" y="60.3">&gt;ATU_AUTO_LED</text>
<text x="18.4" y="62.8">&lt;ATU_RST_BTN</text>
<text x="21.8" y="67.9">EAR_OUT</text>
<text x="23.6" y="70.5">+12V</text>
<text x="18.3" y="73">&lt;ATU_BYP_BTN</text>
</g>
</svg>
